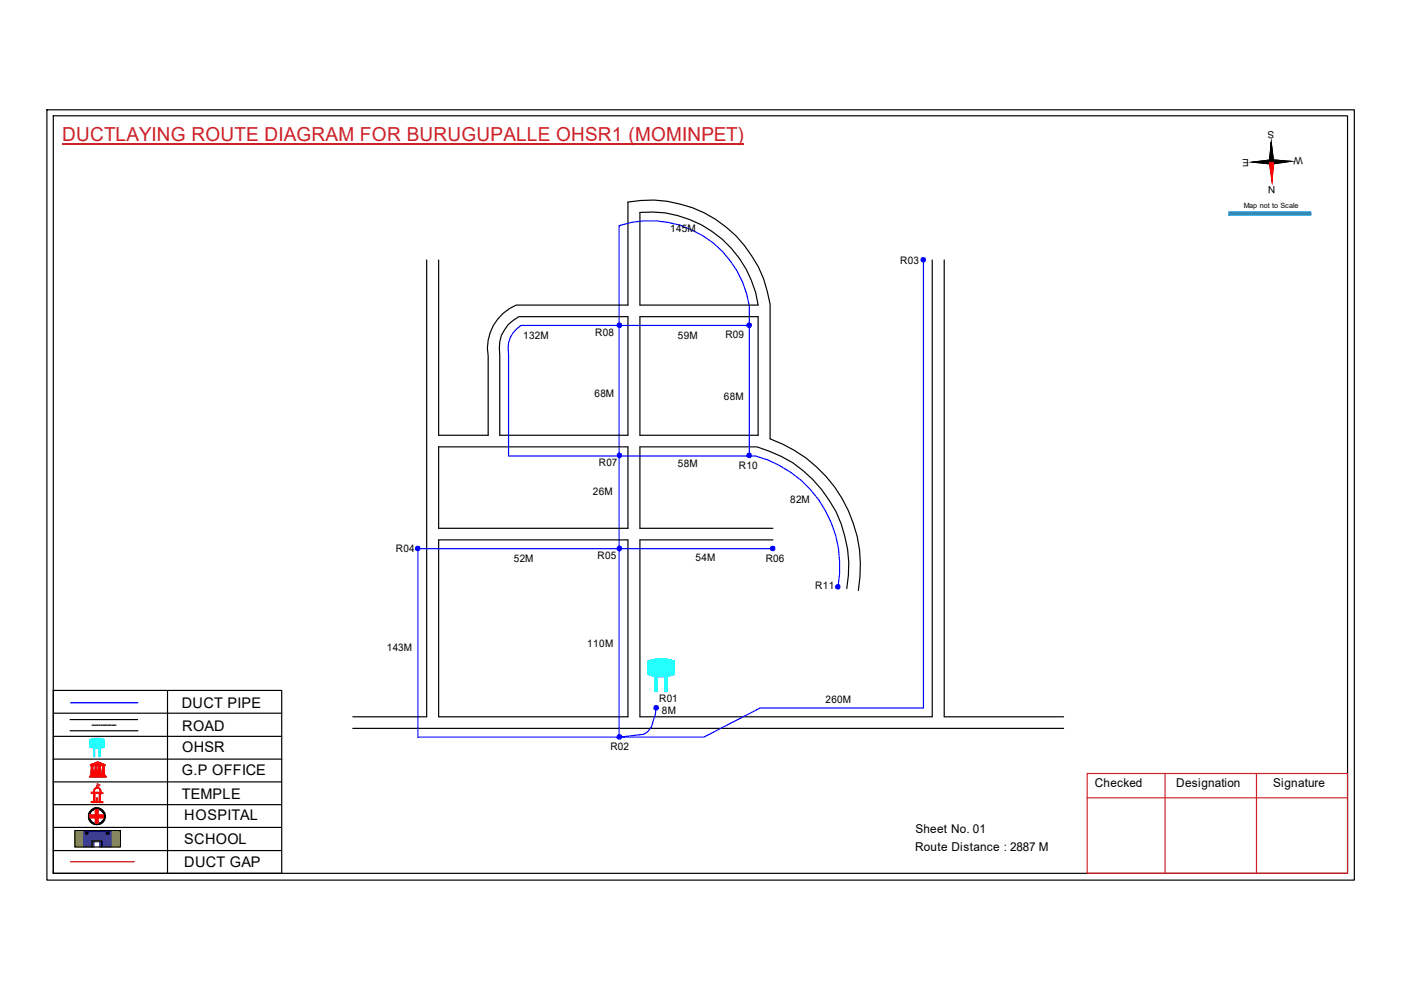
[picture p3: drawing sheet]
<svg xmlns="http://www.w3.org/2000/svg" width="297mm" height="210mm" viewBox="0 0 297 210" stroke-linecap="round" stroke-linejoin="round" font-family="sans-serif">
<path d="M11.3 151.2h48.4M11.3 156.1h48.4M14.9 152.6h14.3M14.9 154.9h14.3M35.5 146.4v38.8M11.3 175.4h48.4M11.3 161h48.4M11.3 165.8h48.4M11.3 170.6h48.4M11.3 180.3h48.4" fill="none" stroke="#000" stroke-width=".25"/>
<path d="M21 158.6h.3v1.8h-.3z" fill-rule="evenodd" fill="#0ffffc"/>
<path d="M21 158.6h.3v1.8h-.3z" fill="none" stroke="#0ffffc" stroke-width=".21"/>
<path d="M19.9 158.6h.2v1.8h-.2z" fill-rule="evenodd" fill="#0ffffc"/>
<path d="M19 156.9l1.6-.4 1.5 .3v1.6l-1.5 .3-1.6-.4zM19.9 158.6h.2v1.8h-.2z" fill="none" stroke="#0ffffc" stroke-width=".21"/>
<path d="M19 156.8a4 4 0 0 1 3.1 0v1.7a4.5 4.5 0 0 1-3-.1z" fill-rule="evenodd" fill="#0ffffc"/>
<path d="M19 156.8a4 4 0 0 1 3.1 0v1.7a4.5 4.5 0 0 1-3-.1z" fill="none" stroke="#0ffffc" stroke-width=".21"/>
<path d="M19 164.6h3.5v.2h-3.5zM19.2 164.3h3.1v.2h-3.1zM19.2 162.1l1.5-.6 1.6 .7zM19.3 162.4l.6-.1-.2 .1 .1 1.7h-.5l.1-1.7zM19.3 164.2h2.8v.1h-2.8zM19.5 162.1l1.2-.5 1.3 .5zM20.1 162.3h.5v1.8h-.5zM20.7 161.7l.2 .1-.2 .3zM20.9 162.3h.5v1.8h-.5zM21.6 162.3l.6 .1h-.1v1.7h-.4l.1-1.7z" fill="none" stroke="#f00" stroke-width=".21"/>
<path d="M21.6 162.3h.5v1.8h-.5z" fill-rule="evenodd" fill="#f00"/>
<path d="M21.6 162.3h.5v1.8h-.5z" fill="none" stroke="#f00" stroke-width=".21"/>
<path d="M20.9 162.3h.5v1.8h-.5z" fill-rule="evenodd" fill="#f00"/>
<path d="M20.9 162.3h.5v1.8h-.5z" fill="none" stroke="#f00" stroke-width=".21"/>
<path d="M20.1 162.3h.5v1.8h-.5z" fill-rule="evenodd" fill="#f00"/>
<path d="M20.1 162.3h.5v1.8h-.5z" fill="none" stroke="#f00" stroke-width=".21"/>
<path d="M19.3 162.3h.5v1.8h-.5z" fill-rule="evenodd" fill="#f00"/>
<path d="M19.3 162.3h.5v1.8h-.5z" fill="none" stroke="#f00" stroke-width=".21"/>
<path d="M20.6 161.7h.4v.4h-.4z" fill-rule="evenodd" fill="#f00"/>
<path d="M19 164.6h3.6v.2h-3.6zM19 164.7h3.6M19.2 164.3h3.1v.2h-3.1zM19.2 164.4h3.1M19.3 164.2h2.8v.1h-2.8zM19.3 164.3h2.8M20.6 161.7h.4v.4h-.4z" fill="none" stroke="#f00" stroke-width=".21"/>
<path d="M19.2 162.1l1-.4a.94 .94 0 0 1 1.1 0l1 .4v.2h-3.1zM19.9 162.1h.7l-.1-.3zM21 161.8l-.1 .3h.7z" fill-rule="evenodd" fill="#f00"/>
<path d="M19.2 162.1l1-.4a.94 .94 0 0 1 1.1 0l1 .4v.2h-3.1zM19.9 162.1l.6-.3 .1 .3zM20.1 168.1h1l-.1 1.9-.9-.1zM20.1 167.2a.73 .73 0 0 1 .9-.2 .73 .73 0 0 1 .4 .9v.2h.4v.1h-.5v1.7l.5 .1v.2l-2.5-.1v-.2h.6v-1.8h-.5v-.1h.5v-.4zM20.1 167.3a.55 .55 0 0 1 1 0l.2 .8-1.4-.1zM20.5 169.2l.1 .6zM20.6 166.5l.1 .5zM21 161.8l.6 .3h-.7z" fill="none" stroke="#f00" stroke-width=".21"/>
<path d="M20.6 166.2l.6 .3-.5 .3z" fill="none" stroke="#e66000" stroke-width=".21"/>
<path d="M20 167.2a.8 .8 0 0 1 1.4 .3v.5l.4 .1v.1l-.5 .1v1.5l.1 .2h.4v.2h-2.5v-.3l.6-.1v-1.6h-.6v-.2h.5zM20.1 167.4l-.2 .6h1.3l-.1-.6-.2-.3h-.5zM20.1 168.3v1.6h.9v-1.7zM20.4 169.2h.3l-.1 .7h-.2z" fill-rule="evenodd" fill="#f00"/>
<path d="M20 167.2a.8 .8 0 0 1 1.4 .3v.5l.4 .1v.1l-.5 .1v1.5l.1 .2h.4v.2h-2.5v-.3l.6-.1v-1.6h-.6v-.2h.5zM20.1 167.4l.3-.3h.5l.2 .3 .1 .6h-1.3zM20.1 168.3l.9-.1v1.7h-.9zM20.4 169.2h.3l-.1 .7h-.2z" fill="none" stroke="#f00" stroke-width=".21"/>
<path d="M20.6 166.5v.5z" fill="#f00"/>
<path d="M20.6 166.5v.5z" fill="none" stroke="#f00" stroke-width=".21"/>
<path d="M20.6 166.5v.5z" fill="#f00"/>
<path d="M20.6 166.5v.5z" fill="none" stroke="#f00" stroke-width=".21"/>
<path d="M20.6 166.5v.5z" fill="#f00"/>
<path d="M20.6 166.5v.5zM20.6 166.5v.5" fill="none" stroke="#f00" stroke-width=".21"/>
<path d="M20.7 166.8l-.1 .2z" fill="#f00"/>
<path d="M20.7 166.8l-.1 .2z" fill="none" stroke="#f00" stroke-width=".21"/>
<path d="M20.7 166.8v.2z" fill="#f00"/>
<path d="M20.7 166.8v.2z" fill="none" stroke="#f00" stroke-width=".21"/>
<path d="M20.6 167h.1z" fill="#f00"/>
<path d="M20.6 167h.1z" fill="none" stroke="#f00" stroke-width=".21"/>
<path d="M20.6 167h.1z" fill="#f00"/>
<path d="M20.6 167h.1z" fill="none" stroke="#f00" stroke-width=".21"/>
<path d="M20.6 166.2l.6 .3-.6 .3z" fill-rule="evenodd" fill="#e66000"/>
<path d="M20.6 166.2l.6 .3-.6 .3z" fill="none" stroke="#e66000" stroke-width=".21"/>
<path d="M11.3 146.4h48.4v38.8h-48.4zM19.5 153.8h.4M20 153.8h.3M20.4 153.8h.4M21 153.8h.2M21.4 153.8h.3M21.9 153.8h.3M22.3 153.8h.3M22.8 153.8h.4M23.2 153.8h.4M23.7 153.8h.4M24.2 153.8h.4" fill="none" stroke="#000" stroke-width=".25"/>
<path d="M14.9 149h14.3" fill="none" stroke="#00f" stroke-width=".25"/>
<g fill="none" stroke="#000" stroke-width=".21">
<path d="M19.3 172a1.38 1.38 0 0 1 2.4 .2 1.49 1.49 0 0 1-.8 2.4 1.59 1.59 0 0 1-1.7-.8 1.59 1.59 0 0 1 .1-1.8z"/>
<circle cx="20.5" cy="173" r="1.81"/>
<circle cx="20.5" cy="173.1" r="1.78"/>
<circle cx="20.5" cy="173.1" r="1.59"/>
</g>
<path d="M18.7 173a1.81 1.81 0 0 1 3.6 0 1.81 1.81 0 0 1-3.6 0zM19.3 172a1.55 1.55 0 0 0 .2 2.2 1.55 1.55 0 0 0 2.2-.1 1.55 1.55 0 0 0-.2-2.2l-.4-.2a1.37 1.37 0 0 0-1.8 .3z" fill-rule="evenodd" fill="#000"/>
<path d="M19.1 172.8h1.2v-1.1h.5v1.1h1.1v.6h-1.1v1.1h-.5v-1.1h-1.2z" fill="none" stroke="#f00" stroke-width=".25"/>
<path d="M19.1 172.8h1.1v-1.1h.6v1.1h1.1v.6h-1.1v1.1h-.6v-1.1h-1.1z" fill-rule="evenodd" fill="#f00"/>
<path d="M19.1 172.8h1.1v-1.1h.6v1.1h1.1v.6h-1.1v1.1h-.6v-1.1h-1.1z" fill="none" stroke="#f00" stroke-width=".21"/>
<path d="M14.9 182.7h13.6" fill="none" stroke="#f00" stroke-width=".25"/>
<path d="M15.9 176.1h1.9v3.5h-1.9zM23.6 176.1h1.9v3.5h-1.9z" fill-rule="evenodd" fill="#c8c92d"/>
<path d="M15.9 176.1h1.9v3.5h-1.9zM23.6 176.1h1.9v3.5h-1.9z" fill="none" stroke="#c8c92d" stroke-width=".21"/>
<path d="M17.7 176.1h5.9v3.5h-2.5v-1.1h-1.2v1.1h-2.2zM18.2 176.5v.4h.3v-.4zM22.6 176.5v.4h.4v-.4z" fill-rule="evenodd" fill="#293189"/>
<path d="M17.7 176.1h5.9v3.5h-2.5v-1.1h-1.2v1.1h-2.2zM18.2 176.5h.3v.4h-.3zM22.6 176.5h.4v.4h-.4z" fill="none" stroke="#293189" stroke-width=".21"/>
<path d="M9.9 23.3h277.2v163.3h-277.2zM11.3 24.6h274.4v160.6h-274.4zM269.5 30.2l.2 8.2M15.9 176.1h9.6v3.5h-9.6zM18.2 176.5h.4v.4h-.4zM19.5 179.6v-1.3h2v1.3M22.6 176.5h.5v.4h-.5zM11.3 184.8v.4" fill="none" stroke="#000" stroke-width=".25"/>
<path d="M13.2 30.4h144.5M230.5 164h55.2v21.2h-55.2zM230.5 169.2h55.2M247 164v21.2M266.4 164v21.2" fill="none" stroke="#cd2027" stroke-width=".25"/>
<path d="M269.6 33.9l4.1 .3-4.1 .6zM265.6 34.4l4-.5v.9z" fill="#000"/>
<path d="M265.6 34.4l4-.5v.9zM269.6 33.9l4.1 .3-4.1 .6z" fill="none" stroke="#000" stroke-width=".21"/>
<path d="M269.1 34.3h.9l-.3 4.1z" fill="#f00"/>
<path d="M269.1 34.3h.9l-.3 4.1z" fill="none" stroke="#f00" stroke-width=".21"/>
<path d="M269.6 33.9l4.1 .3-4.1 .6zM265.6 34.4l4-.5v.9zM269.5 30.2l.5 4.1h-.9z" fill="#000"/>
<path d="M265.6 34.4l4-.5v.9zM269.5 30.2l.5 4.1h-.9zM269.6 33.9l4.1 .3-4.1 .6z" fill="none" stroke="#000" stroke-width=".21"/>
<path d="M269.5 30.2l.2 8.2" fill="none" stroke="#000" stroke-width=".25"/>
<path d="M269.1 34.3h.9l-.3 4.1z" fill="#f00"/>
<path d="M269.1 34.3h.9l-.3 4.1z" fill="none" stroke="#f00" stroke-width=".21"/>
<path d="M269.5 30.2l.5 4.1h-.9z" fill="#000"/>
<path d="M269.5 30.2l.5 4.1h-.9z" fill="none" stroke="#000" stroke-width=".21"/>
<path d="M269.6 34.3l.1 4.1" fill="none" stroke="#f00" stroke-width=".25"/>
<path d="M269.5 30.2l.1 4.1" fill="none" stroke="#000" stroke-width=".25"/>
<path d="M260.6 45h17.2v.6h-17.2z" fill-rule="evenodd" fill="#0093dd"/>
<path d="M260.6 45h17.2v.6h-17.2z" fill="none" stroke="#0093dd" stroke-width=".21"/>
<path d="M260.6 45h17.3v.6h-17.3z" fill="none" stroke="#0093dd" stroke-width=".25"/>
<path d="M90.5 55.1v96.9h-15.7M93 55.1v37.2h10.5v-16.9a9.9 9.9 0 0 1 5.9-10.7h23.7v-21.9a25.7 25.7 0 0 1 30.2 21.7v28.5a28.8 28.8 0 0 1 18.7 32.2M135.7 45a23.3 23.3 0 0 1 25 19.7h-25zM197.7 55.1v96.9h-62v-37.5h28.2M200.2 55.1v96.9h25.3M107.7 68.8l2.3-1.7h23.1v25.2h-27.1v-17a7.6 7.6 0 0 1 1.7-6.5zM135.7 67.1h25v25.2h-25zM93 94.7h40.1v17.3h-40.1zM93 114.5h40.1v37.5h-40.1zM163.9 112h-28.2v-17.3h24.8a26.5 26.5 0 0 1 19 30.1M74.8 154.4h150.7" fill="none" stroke="#000" stroke-width=".25"/>
<path d="M195.8 55.1v95h-34.6l-12 6.2h-60.6v-40h75.3M158.9 69h-48.5a5.7 5.7 0 0 0-2.6 6v21.7h52.4a24.2 24.2 0 0 1 17.5 27.8M158.9 96.7v-31.8a21.3 21.3 0 0 0-27.6-17.1v108.5l5.1-.6 .9-.5 .8-1.1 .9-2.8 .1-1.2" fill="none" stroke="#00f" stroke-width=".25"/>
<circle cx="139.1" cy="150" r=".49" fill="#00f"/>
<circle cx="139.1" cy="150" r=".49" fill="none" stroke="#00f" stroke-width=".21"/>
<circle cx="131.3" cy="156.2" r=".49" fill="#00f"/>
<circle cx="131.3" cy="156.2" r=".49" fill="none" stroke="#00f" stroke-width=".21"/>
<circle cx="195.8" cy="55" r=".49" fill="#00f"/>
<circle cx="195.8" cy="55" r=".49" fill="none" stroke="#00f" stroke-width=".21"/>
<circle cx="88.6" cy="116.2" r=".49" fill="#00f"/>
<circle cx="88.6" cy="116.2" r=".49" fill="none" stroke="#00f" stroke-width=".21"/>
<circle cx="131.3" cy="116.2" r=".49" fill="#00f"/>
<circle cx="131.3" cy="116.2" r=".49" fill="none" stroke="#00f" stroke-width=".21"/>
<circle cx="163.8" cy="116.2" r=".49" fill="#00f"/>
<circle cx="163.8" cy="116.2" r=".49" fill="none" stroke="#00f" stroke-width=".21"/>
<circle cx="131.3" cy="96.5" r=".49" fill="#00f"/>
<circle cx="131.3" cy="96.5" r=".49" fill="none" stroke="#00f" stroke-width=".21"/>
<circle cx="131.3" cy="68.9" r=".49" fill="#00f"/>
<circle cx="131.3" cy="68.9" r=".49" fill="none" stroke="#00f" stroke-width=".21"/>
<circle cx="158.9" cy="68.9" r=".49" fill="#00f"/>
<circle cx="158.9" cy="68.9" r=".49" fill="none" stroke="#00f" stroke-width=".21"/>
<circle cx="158.9" cy="96.5" r=".49" fill="#00f"/>
<circle cx="158.9" cy="96.5" r=".49" fill="none" stroke="#00f" stroke-width=".21"/>
<circle cx="177.6" cy="124.4" r=".49" fill="#00f"/>
<circle cx="177.6" cy="124.4" r=".49" fill="none" stroke="#00f" stroke-width=".21"/>
<path d="M140.9 143.3h.5v3.3h-.5z" fill-rule="evenodd" fill="#0ffffc"/>
<path d="M140.9 143.3h.5v3.3h-.5z" fill="none" stroke="#0ffffc" stroke-width=".21"/>
<path d="M138.8 143.3h.6v3.3h-.6z" fill-rule="evenodd" fill="#0ffffc"/>
<path d="M137.4 140.2a7.1 7.1 0 0 1 5.6 0v2.8a7.9 7.9 0 0 1-5.6 0zM138.8 143.3h.6v3.3h-.6z" fill="none" stroke="#0ffffc" stroke-width=".21"/>
<path d="M137.4 140.1h.1a7.5 7.5 0 0 1 5.5 0v2.9a7.7 7.7 0 0 1-5.6 0z" fill-rule="evenodd" fill="#0ffffc"/>
<path d="M137.4 140.1h.1a7.5 7.5 0 0 1 5.5 0v2.9a7.7 7.7 0 0 1-5.6 0z" fill="none" stroke="#0ffffc" stroke-width=".21"/>
<text font-size="4.1" fill="#cd2027" x="13.2" y="29.9">DUCTLAYING ROUTE DIAGRAM FOR BURUGUPALLE OHSR1 (MOMINPET)</text>
<g font-size="3.1">
<text x="38.6" y="150">DUCT PIPE</text>
<text x="38.6" y="154.9">ROAD</text>
<text x="38.6" y="159.5">OHSR</text>
<text x="38.6" y="164.3">G.P OFFICE</text>
<text x="38.6" y="169.3">TEMPLE</text>
<text x="39.1" y="173.9">HOSPITAL</text>
<text x="39.1" y="179">SCHOOL</text>
<text x="39.1" y="183.8">DUCT GAP</text>
</g>
<g font-size="2.6">
<text x="232.1" y="167">Checked</text>
<text x="249.4" y="167">Designation</text>
<text x="270" y="167">Signature</text>
<text x="194.1" y="176.6">Sheet No. 01</text>
<text x="194" y="180.3">Route Distance : 2887 M</text>
</g>
<g font-size="2.2">
<text x="142.1" y="49.1">145M</text>
<text x="190.9" y="55.9">R03</text>
<text x="111" y="71.9">132M</text>
<text x="126.2" y="71.2">R08</text>
<text x="143.7" y="71.9">59M</text>
<text x="153.8" y="71.7">R09</text>
<text x="126" y="84.2">68M</text>
<text x="153.5" y="84.8">68M</text>
<text x="127" y="98.9">R07</text>
<text x="143.7" y="99">58M</text>
<text x="156.7" y="99.5">R10</text>
<text x="125.7" y="105">26M</text>
<text x="167.5" y="106.6">82M</text>
<text x="83.9" y="117">R04</text>
<text x="108.9" y="119.2">52M</text>
<text x="126.7" y="118.5">R05</text>
<text x="147.4" y="119">54M</text>
<text x="162.3" y="119.1">R06</text>
<text x="172.8" y="125">R11</text>
<text x="124.5" y="137.2">110M</text>
<text x="82" y="138.1">143M</text>
<text x="139.7" y="148.8">R01</text>
<text x="175" y="149">260M</text>
<text x="140.3" y="151.4">8M</text>
<text x="129.4" y="159.1">R02</text>
</g>
<g font-size="2.1">
<text x="270.1" y="27.8" transform="rotate(179 270.1 27.8)">S</text>
<text x="264.8" y="33.6" transform="rotate(179 264.8 33.6)">E</text>
<text x="276.2" y="33.4" transform="rotate(179 276.2 33.4)">W</text>
<text x="270.4" y="39.4" transform="rotate(179 270.4 39.4)">N</text>
</g>
<text font-size="1.5" x="263.7" y="44.2">Map not to Scale</text>
</svg>
